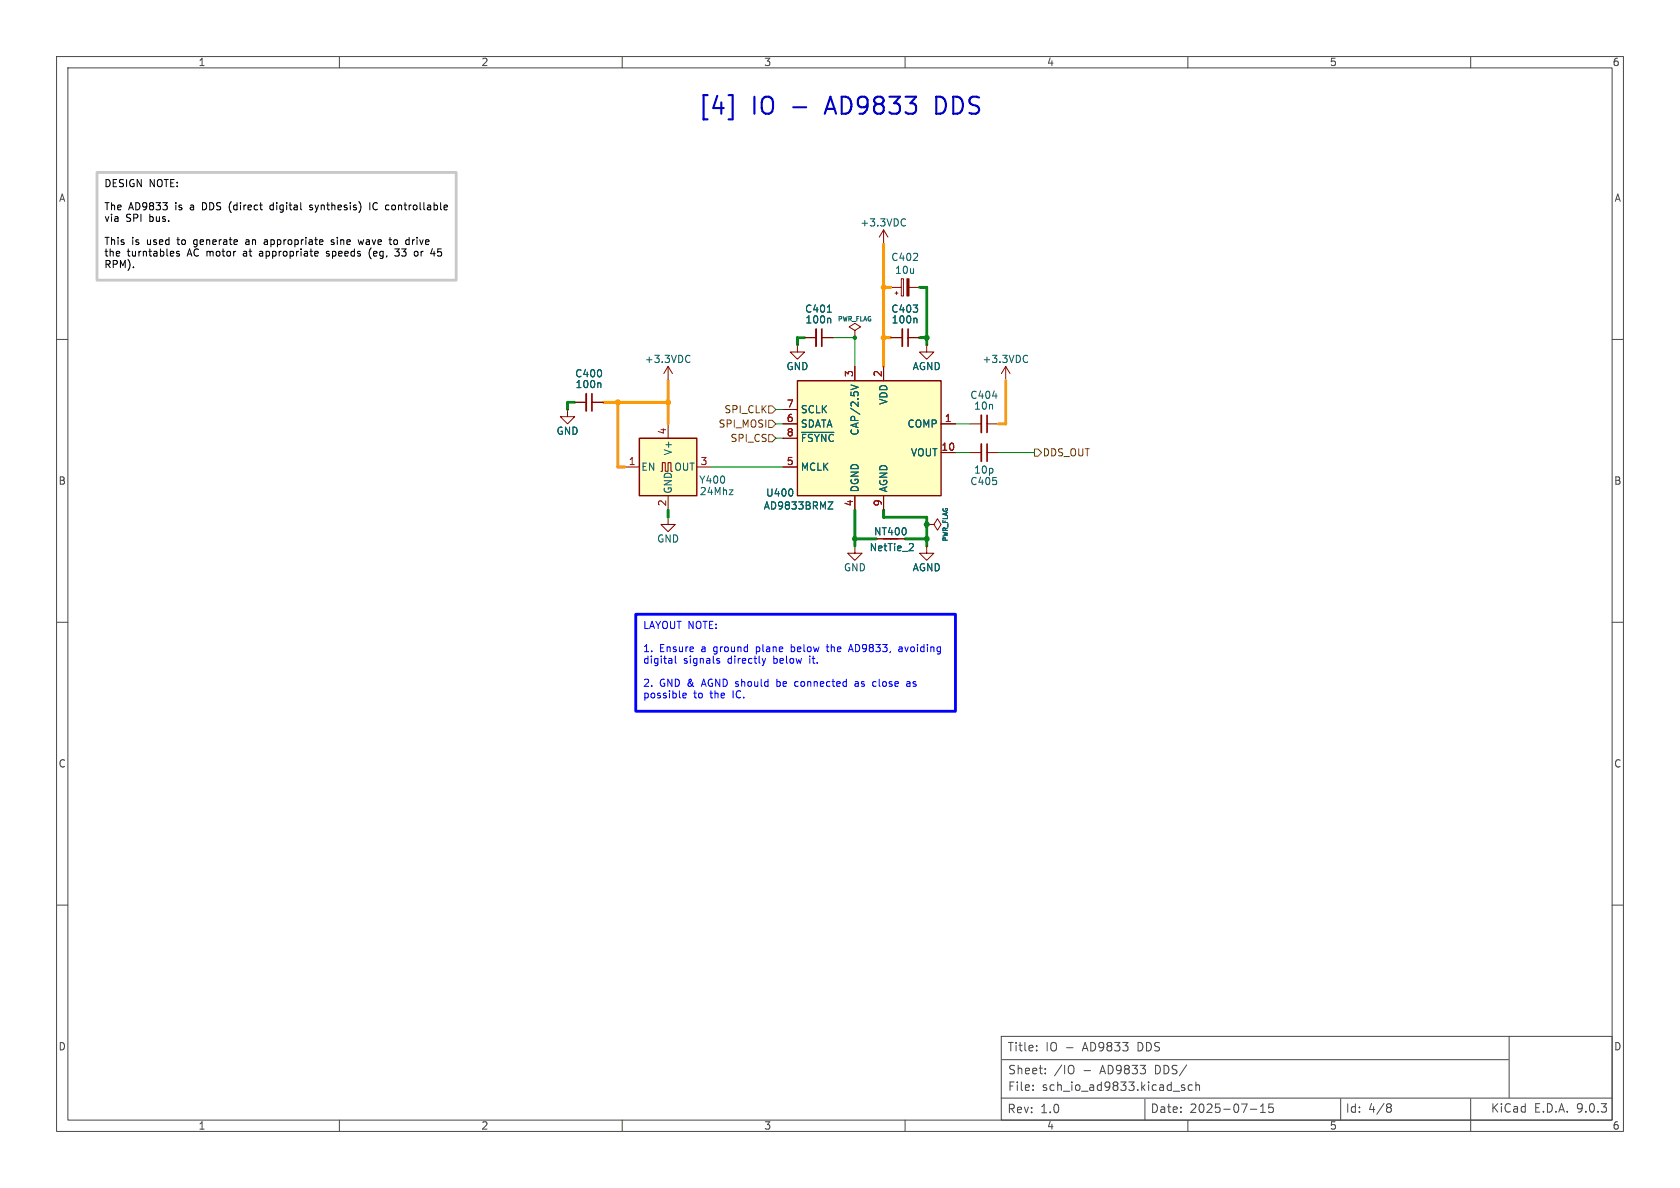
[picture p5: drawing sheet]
<svg xmlns="http://www.w3.org/2000/svg" width="297mm" height="210mm" viewBox="0 0 297 210" stroke-linecap="round" stroke-linejoin="round" font-family="sans-serif">
<g fill="none" stroke="#484848" stroke-width=".18">
<path d="M10 10h277v190h-277zM12 12h273v186h-273zM60 10v2M110 10v2M160 10v2M210 10v2M260 10v2M10 60h2M285 60h2M10 110h2M285 110h2M10 160h2"/>
<path d="M285 160h2M60 198v2M110 198v2M160 198v2M177 194.1h108M177 183.2h108v14.8h-108zM177.2 187.3h89.5M182.6 192.6v.2M182.6 191.8v.2M183.3 185.6v.2M183.3 184.9v.1M184.8 189.7v.1"/>
<path d="M184.8 188.9v.1M189.6 188.4a1.07 1.07 0 0 1 0 1.4M202.4 194.3v3.7M209.4 191.8h-.3l-.3 .2 .1 .2 .5 .1v.4h-.6M210 198v2M210.8 191.8h-.5l-.2 .2v.5l.1 .2h.6M211.4 191.9l.2-.1h.4l.1 1M211.4 191.3v1.5M221.1 196.1h1.1M222.8 196.7h.9M222.8 195.6l.5-.4v1.5M225.1 195.2h-.8v.7l.2-.2 .5 .1 .1 .2v.5l-.3 .2-.5-.2"/>
<path d="M237 194.2v3.8M245.4 195.8h.3M245.4 195.1l.4 .1 .2 .2-.3 .4M245.7 195.8l.2 .1 .1 .4-.2 .3h-.4M260 194.2v5.8M266.8 183.2v10.8"/>
</g>
<g fill="none" stroke="#840000" stroke-width=".18">
<path d="M142.2 59.7h2.1M145.3 59.7h2M151.1 58.4l1-.6-1-.6-1 .6 1 .6v1.3M151.1 59.7h.1M156.2 43.2h.1M156.2 40.6l-.8 1.3M156.2 40.6l.8 1.3M156.2 40.6v2.6M157.5 59.7h2M157.5 50.8h1.8M158.2 51.8h.5M158.5 51.6v.5"/>
<path d="M159.3 49.3h.4v3h-.4zM160.5 59.7h2.1M160.7 50.8h1.9M163.8 61v1.2h1.3l-1.3 1.3-1.2-1.3h1.2M163.8 61h.1M171.4 74.9h2.1M174.5 74.9h2M177.8 67.3h.1M177.8 64.8l-.8 1.2M177.8 64.8l.8 1.2M177.8 64.8v2.5M118.1 91.4v1.3h1.3l-1.3 1.3-1.3-1.3h1.3"/>
<path d="M118.1 91.4h.1M151.1 96.5v1.3h1.3l-1.3 1.3-1.2-1.3h1.2M151.1 96.5h.1M163.8 96.5v1.3h1.3l-1.3 1.3-1.2-1.3h1.2M163.8 96.5h.1M163.8 92.7h1.3l.6-1 .7 1-.7 1-.6-1M163.8 92.7h.1"/>
</g>
<path d="M145.3 58.2v3M160.5 58.2v3M174.5 73.4v3.1" fill="none" stroke="#840000" stroke-width=".3"/>
<path d="M144.3 58.2v3M159.5 58.2v3M173.5 73.4v3.1" fill="none" stroke="#840000" stroke-width=".33"/>
<path d="M159.7 38.7l.4 .1M160.1 39.8l-.4 .1M146.3 55.2h.7M146.7 56.2l.2 .2v.7M161.9 56.2l.2 .2v.7M175.5 70h.8M181.3 62.8l.4 .1M181.7 64l-.4 .1M161.2 96.1l.3 .2-.1 .3-.7 .8h.8" fill="none" stroke="#006464" stroke-width=".18"/>
<path d="M160.3 49.3h.4v3h-.4z" fill="#840000" stroke="#840000" stroke-width=".18"/>
<path d="M113 77.5h10.2v10.1h-10.2z" fill="#ffffc2"/>
<path d="M113 77.5h10.2v10.1h-10.2z" fill="none" stroke="#840000" stroke-width=".25"/>
<g fill="none" stroke="#840000" stroke-width=".18">
<path d="M100.3 72.4v1.3h1.3l-1.3 1.2-1.2-1.2h1.2M100.3 72.4h.1M101.6 71.1h2M104.6 71.1h2.1M118.1 67.3h.1M118.1 64.8v2.5M118.1 74.9v2.6M118.1 64.8l-.8 1.2M118.1 64.8l.8 1.2M110.5 82.6h2.5M116.8 83.3h.3v-1.5h.5v1.5h.5v-1.5h.5v1.5h.3M118.1 87.6v2.6"/>
<path d="M123.2 82.6h2.5M171.4 80h2.1M174.5 80h2"/>
</g>
<path d="M106 67.7l.2 .2v.6M121.6 62.8l.4 .1M122 64l-.4 .1M128.9 86.6h.7l-.7 .8h.7" fill="none" stroke="#006464" stroke-width=".18"/>
<path d="M104.6 69.6v3M174.5 78.5v3" fill="none" stroke="#840000" stroke-width=".3"/>
<path d="M103.6 69.6v3M173.5 78.5v3" fill="none" stroke="#840000" stroke-width=".33"/>
<path d="M141 67.3h25.4v20.3h-25.4z" fill="#ffffc2"/>
<path d="M141 67.3h25.4v20.3h-25.4z" fill="none" stroke="#840000" stroke-width=".25"/>
<g fill="none" stroke="#840000" stroke-width=".18">
<path d="M142.2 59.7h2.1M145.3 59.7h2M157.5 59.7h2M160.5 59.7h2.1M100.3 72.4h.1M101.6 71.1h2M104.6 71.1h2.1M138.4 72.4h2.6M138.4 74.9h2.6M138.4 77.5h2.6M141 61v1.2h1.2l-1.2 1.3-1.3-1.3h1.3M141 61h.1"/>
<path d="M151.1 64.8v2.5M156.2 64.8v2.5M163.8 61h.1M166.4 74.9h2.5M138.4 82.6h2.6M151.1 87.6v2.6M156.2 87.6v2.6M163.8 92.7h.1M163.8 96.5h.1M166.4 80h2.5"/>
</g>
<path d="M146.3 55.2h.7M146.7 56.2l.2 .2v.7M161.9 56.2l.2 .2v.7M106 67.7l.2 .2v.6M141.7 76.4h5.7M150.4 68l1.3 .5-1.3 .4M140.1 86.7v.8M146.4 88.7h.8l-.8 1.3h.8M161.2 96.1l.3 .2-.1 .3-.7 .8h.8" fill="none" stroke="#006464" stroke-width=".18"/>
<path d="M135.9 71.8h.6l.7 .6-.7 .6h-.6zM135.9 76.8h.6l.7 .7-.7 .6h-.6zM135.9 74.3h.6l.7 .6-.7 .7h-.6zM182.9 79.4h.6l.6 .6-.6 .6h-.6z" fill="none" stroke="#725600" stroke-width=".18"/>
<path d="M156.2 43.2v21.6M156.2 50.8h1.3M156.2 59.7h1.3M106.7 71.1h11.4M109.2 71.1v11.5h1.3M118.1 67.3v7.6M177.8 67.3v7.6h-1.3" fill="none" stroke="#f90" stroke-width=".51"/>
<path d="M162.6 50.8h1.2v10.2M162.6 59.7h1.2M156.2 90.2v1.2h7.6v5.1M160 95.3h3.8" fill="none" stroke="#008400" stroke-width=".51"/>
<path d="M142.2 59.7h-1.2v1.3M101.6 71.1h-1.3v1.3M118.1 90.2v1.2M151.1 90.2v6.3M151.1 95.3h3.8" fill="none" stroke="#00c200" stroke-width=".51"/>
<path d="M147.3 59.7h3.8v5.1M137.2 77.5h1.2M137.2 72.4h1.2M137.2 74.9h1.2M168.9 74.9h2.5M125.7 82.6h12.7M168.9 80h2.5M176.5 80h6.4" fill="none" stroke="#009600" stroke-width=".18"/>
<path d="M112.4 108.6h56.5v17.1h-56.5z" fill="none" stroke="#00f" stroke-width=".5"/>
<g fill="none" stroke="#00f" stroke-width=".18">
<path d="M118.6 116.4l.2 .2v.6M118.8 117.2h-.1M118.8 116.7l-.1 .1M119.4 116v1.1l.2 .1M126.9 116.8l.3 .1v.2l-.1 .1h-.3M134.7 116.4l.3 .8M135 117.2l-.1 .3M135.4 116.4l-.4 .8M139.9 113.9v1.3M139.9 115.1l.4 .1M140.3 114.4h-.4M146.1 114.4h.4"/>
<path d="M146.2 113.9v1.1l.3 .2M150 115.2l.4-1.3 .4 1.3M150.1 114.8h.6M158.9 114.4h.5l.1 .8M159.5 114.7h-.4l-.2 .2 .2 .3 .4-.1M120.7 123l.6-.2v-.2l-.4-.1-.2 .2 .1 .6h.5M137.3 120.1v1.2M137.3 121.3h.4M137.7 120.5h-.4M140.6 121.2l.4 .1M141 120.5l-.4 .1M151.2 120.5h.5v.8"/>
<path d="M151.7 120.8h-.4l-.2 .2 .2 .3h.4M154.8 120.5h.1M154.9 121.3h-.1M160.3 120.5h.5l.1 .8M160.3 121.3h.6M160.9 120.8l-.6 .1"/>
</g>
<path d="M17.1 30.5h63.5v19h-63.5z" fill="none" stroke="#c8c8c8" stroke-width=".5"/>
<g fill="none" stroke="#000" stroke-width=".18">
<path d="M48.2 36.2l-.4 .1-.1 .2 .1 .5 .4 .1M55.2 36.3l-.3-.1-.2 .3 .6 .4M55.3 36.9l-.2 .2-.4-.1M65.4 35.8v1.3M66.2 35.9l-.3 .5 .3 .6M31.7 44.5l-.3-.1-.2 .2 .1 .2 .4 .1v.3h-.5M43.6 42.4h-.1M43.6 42.7l-.2 .2 .2 .3M46 44.4l-.1 .1M46 44.8l-.2 .2 .2 .3M47.1 42.4h-.3M47.2 42.7h-.3l-.2 .2 .1 .3h.4"/>
<path d="M56.2 45.2l-.4 .1M56.2 44.6v.1l-.6 .1M57 42.4l.1 .3-.6 .1M57.7 45.2l.4 .1M58.1 44.4l-.4 .2 .1 .2h.3M59 42.4h-.3l-.2 .2 .6 .4M59.1 43l-.2 .2h-.4M63.3 42.4l.3 .8 .2-.6 .2 .6 .3-.8M65.4 44.2a1.48 1.48 0 0 0 .2 1.6M68.9 42v1M69.9 42.4l-.3 .2v.4l.3 .2M70.6 45l-.3 .3-.5-.1"/>
<path d="M70.6 44l-.4 .5h.3l.1 .2M73.5 44.4l.3 .1 .1 .2-.1 .5-.3 .1M76.4 43.9l-.3 .9h.8"/>
</g>
<path d="M128.8 16.8h.7v4.3h-.7M140.2 19h2.3" fill="none" stroke="#0000c2" stroke-width=".38"/>
<g fill="#f90" stroke="#f90" stroke-width=".18">
<circle cx="156.2" cy="50.8" r=".43"/>
<circle cx="109.2" cy="71.1" r=".43"/>
<circle cx="156.2" cy="59.7" r=".43"/>
<circle cx="118.1" cy="71.1" r=".43"/>
</g>
<circle cx="151.1" cy="59.7" r=".3" fill="#009600" stroke="#009600" stroke-width=".18"/>
<g fill="#008400" stroke="#008400" stroke-width=".18">
<circle cx="163.8" cy="59.7" r=".43"/>
<circle cx="163.8" cy="95.3" r=".43"/>
<circle cx="163.8" cy="92.7" r=".43"/>
</g>
<circle cx="151.1" cy="95.3" r=".43" fill="#00c200" stroke="#00c200" stroke-width=".18"/>
<g font-size="4.2" fill="#0000c2">
<text x="123.3" y="20.8">[4]</text>
<text x="132.9" y="20.8">IO</text>
<text x="146.8" y="20.8">AD9833</text>
<text x="166.6" y="20.8">DDS</text>
</g>
<g font-size="2.1" fill="#484848">
<text x="178" y="186.1">Title:</text>
<text x="178.1" y="190.1">Sheet:</text>
<text x="184.8" y="186.1">IO -</text>
<text x="186.3" y="190.1">/IO</text>
<text x="191.5" y="190.1">-</text>
<text x="191.6" y="186.1">AD9833</text>
<text x="194.7" y="190.1">AD9833</text>
<text x="201.4" y="186.1">DDS</text>
<text x="204.5" y="190.1">DDS/</text>
<text x="178" y="197">Rev:</text>
<text x="178.1" y="193.1">File:</text>
<text x="183.9" y="197">1.0</text>
<text x="184.2" y="193.1">sch_io_ad9833.kicad_sch</text>
<text x="203.3" y="196.9">Date:</text>
<text x="210.3" y="196.9">2025-07-15</text>
<text x="237.8" y="196.9">Id:</text>
<text x="241.9" y="196.9">4/8</text>
<text x="263.5" y="196.9">KiCad</text>
<text x="271.2" y="196.9">E.D.A.</text>
<text x="278.8" y="196.9">9.0.3</text>
</g>
<g font-size="1.8" fill="#484848">
<text x="35" y="11.9">1</text>
<text x="85" y="11.9">2</text>
<text x="135" y="11.9">3</text>
<text x="185" y="11.9">4</text>
<text x="235" y="11.9">5</text>
<text x="285" y="11.9">6</text>
<text x="10.3" y="35.9">A</text>
<text x="285.3" y="35.9">A</text>
<text x="10.3" y="85.9">B</text>
<text x="285.3" y="85.9">B</text>
<text x="10.3" y="135.9">C</text>
<text x="285.3" y="135.9">C</text>
<text x="10.3" y="185.9">D</text>
<text x="285.3" y="185.9">D</text>
<text x="35" y="199.9">1</text>
<text x="85" y="199.9">2</text>
<text x="135" y="199.9">3</text>
<text x="185" y="199.9">4</text>
<text x="235" y="199.9">5</text>
<text x="285" y="199.9">6</text>
</g>
<g font-size="1.8">
<text x="18.3" y="33.4">DESIGN NOTE:</text>
<text x="18.3" y="37.5">The</text>
<text x="18.3" y="39.5">via</text>
<text x="22.2" y="39.5">SPI</text>
<text x="22.7" y="37.5">AD9833</text>
<text x="26.5" y="39.5">bus.</text>
<text x="31.1" y="37.5">is</text>
<text x="33.9" y="37.5">a</text>
<text x="36.2" y="37.5">DDS (direct</text>
<text x="48.6" y="37.5">digital</text>
<text x="55.8" y="37.5">synthesis)</text>
<text x="66.6" y="37.5">IC</text>
<text x="69.6" y="37.5">controllable</text>
<text x="18.3" y="43.6">This</text>
<text x="18.3" y="45.7">the</text>
<text x="18.3" y="47.7">RPM).</text>
<text x="22.5" y="45.7">turntables</text>
<text x="23.3" y="43.6">is</text>
<text x="26.1" y="43.6">used</text>
<text x="31.7" y="43.6">to</text>
<text x="33.3" y="45.7">AC motor</text>
<text x="34.7" y="43.6">generate</text>
<text x="43.5" y="45.7">at</text>
<text x="44.1" y="43.6">an</text>
<text x="46.5" y="45.7">appropriate</text>
<text x="47.6" y="43.6">appropriate</text>
<text x="58.6" y="45.7">speeds</text>
<text x="59.6" y="43.6">sine</text>
<text x="64.7" y="43.6">wave</text>
<text x="66.3" y="45.7">(eg,</text>
<text x="70.4" y="43.6">to</text>
<text x="71.1" y="45.7">33</text>
<text x="73.4" y="43.6">drive</text>
<text x="74.7" y="45.7">or</text>
<text x="77.8" y="45.7">45</text>
</g>
<g font-size="1.8" fill="#006464">
<text x="152" y="40.2">+3.3VDC</text>
<text x="157.5" y="46.3">C402</text>
<text x="158.1" y="48.6">10u</text>
<text x="142.2" y="55.5">C401</text>
<text x="142.3" y="57.4">100n</text>
<text x="157.5" y="55.5">C403</text>
<text x="157.5" y="57.4">100n</text>
<text x="113.9" y="64.4">+3.3VDC</text>
<text x="138.9" y="65.6">GND</text>
<text x="161.2" y="65.6">AGND</text>
<text x="173.6" y="64.4">+3.3VDC</text>
<text x="101.6" y="66.9">C400</text>
<text x="101.6" y="68.8">100n</text>
<text x="157.1" y="71.6" transform="rotate(-90 157.1 71.6)">VDD</text>
<text x="171.4" y="70.7">C404</text>
<text x="98.3" y="77.1">GND</text>
<text x="141.5" y="73.3">SCLK</text>
<text x="141.5" y="75.8">SDATA</text>
<text x="152" y="77.1" transform="rotate(-90 152 77.1)">CAP/2.5V</text>
<text x="160.3" y="75.8">COMP</text>
<text x="172.1" y="72.6">10n</text>
<text x="113.3" y="83.4">EN</text>
<text x="119" y="80.6" transform="rotate(-90 119 80.6)">V+</text>
<text x="119.1" y="83.4">OUT</text>
<text x="141.5" y="78.3">~{FSYNC}</text>
<text x="141.5" y="83.4">MCLK</text>
<text x="160.9" y="80.9">VOUT</text>
<text x="172.1" y="83.9">10p</text>
<text x="119" y="87.4" transform="rotate(-90 119 87.4)">GND</text>
<text x="123.5" y="85.7">Y400</text>
<text x="123.6" y="87.7">24Mhz</text>
<text x="135.3" y="88">U400</text>
<text x="152" y="87.1" transform="rotate(-90 152 87.1)">DGND</text>
<text x="157.1" y="87.1" transform="rotate(-90 157.1 87.1)">AGND</text>
<text x="171.4" y="86">C405</text>
<text x="134.9" y="90.3">AD9833BRMZ</text>
<text x="116.1" y="96.1">GND</text>
<text x="149.1" y="101.2">GND</text>
<text x="153.6" y="97.6">NetTie_2</text>
<text x="161.2" y="101.2">AGND</text>
</g>
<g font-size="1.8" fill="#a90000">
<text x="150.9" y="66.7" transform="rotate(-90 150.9 66.7)">3</text>
<text x="156" y="66.7" transform="rotate(-90 156 66.7)">2</text>
<text x="117.9" y="76.9" transform="rotate(-90 117.9 76.9)">4</text>
<text x="139" y="72.1">7</text>
<text x="139" y="74.7">6</text>
<text x="139" y="77.2">8</text>
<text x="166.9" y="74.7">1</text>
<text x="111.1" y="82.3">1</text>
<text x="123.8" y="82.3">3</text>
<text x="139" y="82.3">5</text>
<text x="166.3" y="79.8">10</text>
<text x="117.9" y="89.6" transform="rotate(-90 117.9 89.6)">2</text>
<text x="150.9" y="89.6" transform="rotate(-90 150.9 89.6)">4</text>
<text x="156" y="89.6" transform="rotate(-90 156 89.6)">9</text>
</g>
<g font-size="1.8" fill="#725600">
<text x="126.9" y="75.8">SPI_MOSI</text>
<text x="128" y="73.3">SPI_CLK</text>
<text x="129.1" y="78.3">SPI_CS</text>
<text x="184.3" y="80.9">DDS_OUT</text>
</g>
<text font-size="1.8" fill="#840000" x="154.4" y="94.8">NT400</text>
<g font-size="1.8" fill="#00f">
<text x="113.6" y="111.5">LAYOUT NOTE:</text>
<text x="113.6" y="115.6">1.</text>
<text x="113.6" y="117.7">digital</text>
<text x="116.6" y="115.6">Ensure</text>
<text x="120.8" y="117.7">signals</text>
<text x="124.1" y="115.6">a</text>
<text x="126.5" y="115.6">ground</text>
<text x="128.8" y="117.7">directly</text>
<text x="134.2" y="115.6">plane</text>
<text x="137.1" y="117.7">below</text>
<text x="140.6" y="115.6">below</text>
<text x="143.6" y="117.7">it.</text>
<text x="147.2" y="115.6">the</text>
<text x="151.3" y="115.6">AD9833,</text>
<text x="160.3" y="115.6">avoiding</text>
<text x="113.6" y="121.8">2.</text>
<text x="113.6" y="123.8">possible</text>
<text x="116.6" y="121.8">GND &amp;</text>
<text x="122.6" y="123.8">to</text>
<text x="124.4" y="121.8">AGND should</text>
<text x="125.7" y="123.8">the</text>
<text x="129.9" y="123.8">IC.</text>
<text x="138.1" y="121.8">be</text>
<text x="141.5" y="121.8">connected</text>
<text x="152.3" y="121.8">as</text>
<text x="155.7" y="121.8">close</text>
<text x="161.9" y="121.8">as</text>
</g>
<g font-size="1.1" fill="#006464">
<text x="148" y="57">PWR_FLAG</text>
<text x="167.8" y="95.8" transform="rotate(-90 167.8 95.8)">PWR_FLAG</text>
</g>
</svg>
